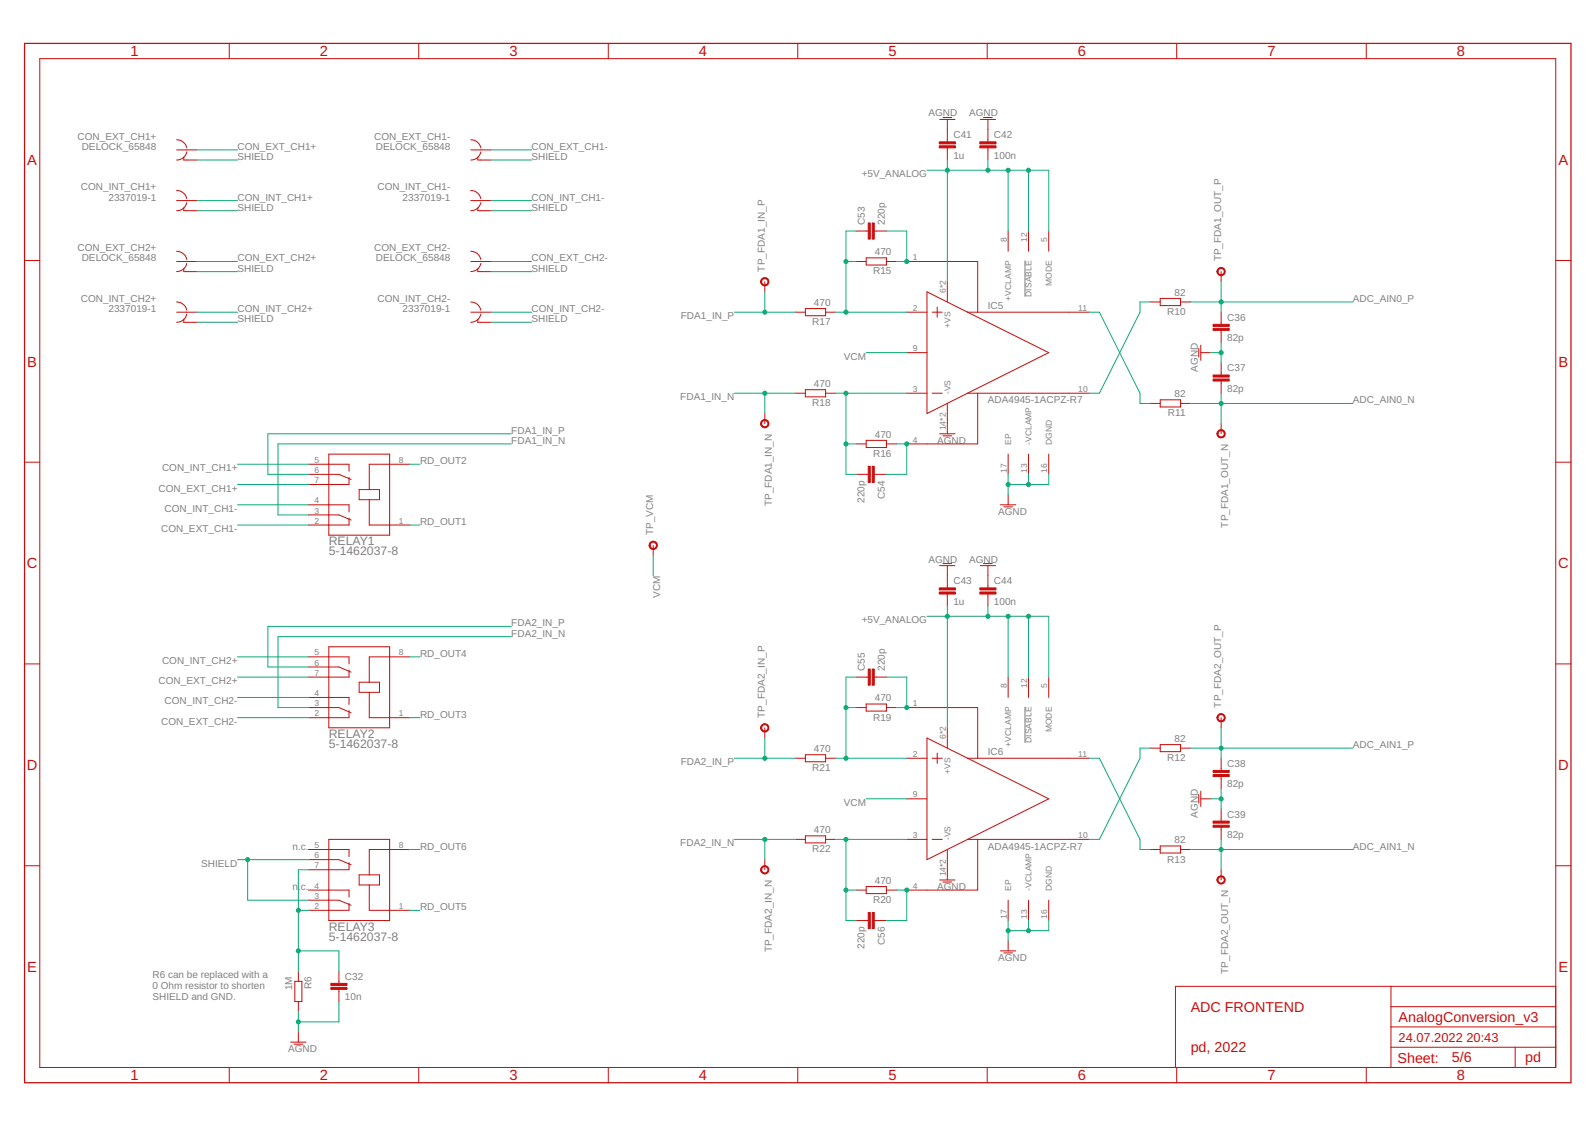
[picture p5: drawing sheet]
<svg xmlns="http://www.w3.org/2000/svg" width="297mm" height="210mm" viewBox="0 0 297 210" stroke-linecap="round" stroke-linejoin="round" font-family="sans-serif">
<path d="M190.9 48.5v6.7M190.9 131.6v6.7" fill="none" stroke="#808080" stroke-width=".19"/>
<g fill="none" stroke="#c90d0c" stroke-width=".19">
<path d="M7.4 10.9h282.3v187.9h-282.3zM42.7 8.1v2.8M78 8.1v2.8M113.3 8.1v2.8M148.6 8.1v2.8M183.9 8.1v2.8M219.1 8.1v2.8M254.4 8.1v2.8M32.9 26a1.88 1.88 0 0 1 1.9 1.5M32.9 35.5a1.94 1.94 0 0 1 1.9 1.5M32.9 27.9h3.8M32.9 37.4h3.8"/>
<path d="M34.2 29.3v.5h2.5M34.2 38.7v.5h2.5M34.8 28.3a1.87 1.87 0 0 1-1.9 1.5M34.8 37.7a1.87 1.87 0 0 1-1.9 1.5M87.7 26a1.88 1.88 0 0 1 1.9 1.5M87.7 35.5a1.94 1.94 0 0 1 1.9 1.5M87.7 27.9h3.7M87.7 37.4h3.7M89 29.3v.5h2.4M89 38.7v.5h2.4M89.6 28.3l-.2 .4a1.83 1.83 0 0 1-1.7 1.1M89.6 37.7l-.2 .4a1.83 1.83 0 0 1-1.7 1.1"/>
<path d="M175 22.2h2.8M175.6 21.9h1.6M176.4 22.2v4.2M176.4 27.5v2.3M182.6 22.2h2.8M183.2 21.9h1.6M184 22.2v4.2M184 27.5v2.3M4.6 48.5h2.8M32.9 46.8a1.93 1.93 0 0 1 1.9 1.5M32.9 56.2a1.93 1.93 0 0 1 1.9 1.6M32.9 48.7h3.8"/>
<path d="M32.9 58.1h3.8M34.2 50v.6h2.5M34.2 59.5v.5h2.5M34.8 49.1a1.91 1.91 0 0 1-1.9 1.5M34.8 58.5a1.91 1.91 0 0 1-1.9 1.5M87.7 46.8h.3a1.88 1.88 0 0 1 1.6 1.5M87.7 56.2l.3 .1a1.88 1.88 0 0 1 1.6 1.5M87.7 48.7h3.7M87.7 58.1h3.7M89 50v.6h2.4M89 59.5v.5h2.4M89.6 49.1a1.91 1.91 0 0 1-1.9 1.5"/>
<path d="M89.6 58.5a1.91 1.91 0 0 1-1.9 1.5M142.4 52.5v1.9M148.1 58.1h1.9M150 57.5h3.8v1.3h-3.8zM153.8 58.1h1.8M159.4 48.7h1.9M159.4 43h2.3M161.3 48h3.8v1.4h-3.8zM162.8 43h2.3M165.1 48.7h1.9M168.9 48.7h13.2v9.4M168.9 58.1h3.7"/>
<path d="M172.6 54.4l22.7 11.3-22.7 11.3zM173.6 58.1h1.9M174.5 57.2v1.9M176.4 52.5v3.7M180.2 58.1h22.7M187.7 43v3.8M191.5 43v3.8M195.3 43v3.8M214.2 56.2h1.9M216.1 55.6h3.8v1.3h-3.8zM219.9 56.2h1.8M227.4 50.6v1.9"/>
<path d="M227.4 58.1v2.3M289.7 48.5h2.9M142.4 77v1.9M148.1 73.2h1.9M150 72.6h3.8v1.3h-3.8zM153.8 73.2h1.8M168.9 73.2h3.7M168.9 65.7h3.7M173.6 73.2h1.9M176.4 75.1v5.7M180.2 73.2h22.7M182.1 73.2v9.5h-13.2"/>
<path d="M214.2 75.1h1.9M216.1 74.5h3.8v1.3h-3.8zM219.9 75.1h1.8M223.2 64.9v1.6M223.6 65.7h1.9M223.6 64.3v2.8M227.4 61.5v2.3M227.4 67.6v2.2M227.4 71v2.2M227.4 78.9v1.9M4.6 86.1h2.8M57.4 88.3h5.7l2.3 1"/>
<path d="M57.4 86.5h7.6v1.3M57.4 94h7.6v1.3M57.4 95.9h5.7l2.3 1M61.2 84.6h11.4v15.1h-11.4zM65 96.5v1.3h-7.6M65 88.9v1.3h-7.6M66.9 91.2h3.8v1.9h-3.8zM68.8 93.1v4.7h7.5M76.3 86.5h-7.5v4.7M159.4 82.7h1.9M159.4 88.3h2.3M161.3 82h3.8v1.4h-3.8z"/>
<path d="M162.8 88.3h2.3M165.1 82.7h1.9M175 80.8h2.8M175.6 81.2h1.6M186.3 94h2.9M186.9 94.4h1.7M187.7 84.6v3.7M187.7 92.1v1.9M191.5 84.6v3.7M195.3 84.6v3.7M289.7 86.1h2.9M121.6 101.6v1.9"/>
<path d="M175 105.3h2.8M175.6 105h1.6M176.4 105.3v4.2M176.4 110.6v2.3M182.6 105.3h2.8M183.2 105h1.6M184 105.3v4.2M184 110.6v2.3M4.6 123.7h2.8M57.4 131.8h5.7l2.3 .9M57.4 122.3h7.6v1.4M57.4 129.9h7.6v1.3"/>
<path d="M57.4 124.2h5.7l2.3 1M61.2 120.5h11.4v15.1h-11.4zM65 124.8v1.3h-7.6M65 132.4v1.3h-7.6M66.9 127.1h3.8v1.8h-3.8zM68.8 128.9v4.8h7.5M76.3 122.3h-7.5v4.8M142.4 135.6v1.9M159.4 131.8h1.9M159.4 126.1h2.3M161.3 131.1h3.8v1.3h-3.8zM162.8 126.1h2.3"/>
<path d="M165.1 131.8h1.9M168.9 131.8h13.2v9.4M176.4 135.6v3.7M187.7 126.1v3.8M191.5 126.1v3.8M195.3 126.1v3.8M214.2 139.3h1.9M216.1 138.7h3.8v1.3h-3.8zM219.9 139.3h1.8M227.4 133.7v1.9M289.7 123.7h2.9M57.4 158.2h7.6v1.3"/>
<path d="M61.2 156.3h11.4v15.1h-11.4zM76.3 158.2h-7.5v4.7M148.1 141.2h1.9M148.1 156.3h1.9M150 140.6h3.8v1.3h-3.8zM150 155.7h3.8v1.3h-3.8zM153.8 141.2h1.8M153.8 156.3h1.8M168.9 141.2h3.7M168.9 156.3h3.7M168.9 148.8h3.7M173.6 141.2h1.9"/>
<path d="M173.6 156.3h1.9M174.5 140.3v1.9M176.4 158.2v5.7M180.2 141.2l-7.6-3.7v22.6l7.6-3.8M180.2 141.2h22.7M180.2 156.3h22.7M180.2 141.2l15.1 7.6-15.1 7.5M182.1 156.3v9.5h-13.2M214.2 158.2h1.9M216.1 157.6h3.8v1.3h-3.8zM219.9 158.2h1.8M223.2 148v1.6"/>
<path d="M223.6 148.8h1.9M223.6 147.4v2.8M227.4 141.2v2.3M227.4 144.6v2.3M227.4 150.7v2.2M227.4 154.1v2.2M4.6 161.2h2.8M57.4 165.8h7.6v1.3M57.4 167.7h5.7l2.3 .9M57.4 160.1h5.7l2.3 1M65 160.7v1.3h-7.6M65 168.2v1.3h-7.6"/>
<path d="M66.9 162.9h3.8v1.9h-3.8zM68.8 164.8v4.7h7.5M142.4 160.1v1.9M159.4 165.8h1.9M159.4 171.4h2.3M161.3 165.1h3.8v1.3h-3.8zM162.8 171.4h2.3M165.1 165.8h1.9M175 163.9h2.8M175.6 164.3h1.6M186.3 177.1h2.9M186.9 177.5h1.7"/>
<path d="M187.7 167.7v3.7M187.7 175.2v1.9M191.5 167.7v3.7M195.3 167.7v3.7M227.4 162v1.9M289.7 161.2h2.9M42.7 198.8v2.9M54.1 194.1h2.9M54.8 194.5h1.6M54.9 182.8h1.3v3.7h-1.3zM55.6 180.9v1.9M55.6 186.5v1.9"/>
<path d="M55.6 192.2v1.9M63.1 180.9v2.3M63.1 184.3v2.2M78 198.8v2.9M113.3 198.8v2.9M148.6 198.8v2.9M183.9 198.8v2.9M219.1 198.8v2.9M254.4 198.8v2.9M259 195.1h30.7M259 183.7v15.1M259 191.3h30.7"/>
<path d="M259 187.5h30.7M282.2 195.1v3.7M289.7 183.7h-70.8v15.1"/>
</g>
<path d="M4.6 8.1h288v193.6h-288z" fill="none" stroke="#c90d0c" stroke-width=".23"/>
<g fill="#c90d0c" stroke="#c90d0c" stroke-width=".19">
<path d="M225.9 61.2h3v.3h-3z"/>
<path d="M225.9 60.4h3v.4h-3z"/>
<path d="M225.9 70.6h3v.4h-3z"/>
<path d="M225.9 69.8h3v.4h-3z"/>
<path d="M225.9 144.3h3v.3h-3z"/>
<path d="M225.9 143.5h3v.4h-3z"/>
<path d="M225.9 153.7h3v.4h-3z"/>
<path d="M225.9 152.9h3v.4h-3z"/>
<path d="M174.9 27.2h3v.3h-3z"/>
<path d="M174.9 26.4h3v.4h-3z"/>
<path d="M182.5 27.2h3v.3h-3z"/>
<path d="M182.5 26.4h3v.4h-3z"/>
<path d="M174.9 110.3h3v.3h-3z"/>
<path d="M174.9 109.5h3v.4h-3z"/>
<path d="M182.5 110.3h3v.3h-3z"/>
<path d="M182.5 109.5h3v.4h-3z"/>
<path d="M162.4 41.5h.4v3h-.4z"/>
<path d="M161.7 41.5h.4v3h-.4z"/>
<path d="M161.7 86.8h.4v3.1h-.4z"/>
<path d="M162.4 86.8h.4v3.1h-.4z"/>
<path d="M162.4 124.6h.4v3h-.4z"/>
<path d="M161.7 124.6h.4v3h-.4z"/>
<path d="M161.7 169.9h.4v3.1h-.4z"/>
<path d="M162.4 169.9h.4v3.1h-.4z"/>
<path d="M61.6 183.9h3v.4h-3z"/>
<path d="M61.6 183.2h3v.3h-3z"/>
</g>
<g fill="#c90d0c" stroke="#c90d0c" stroke-width=".19">
<path d="M141.8 52a.77 .77 0 0 1 1.3 .1 .77 .77 0 0 1-.5 1.1 .77 .77 0 0 1-1-.7h.2a.59 .59 0 0 1 .8-.6 .59 .59 0 0 1 .2 1 .59 .59 0 0 1-.9-.2l-.1-.2h-.2z" fill-rule="evenodd"/>
<path d="M141.8 135.1a.77 .77 0 0 1 1.3 .1 .77 .77 0 0 1-.5 1.1 .77 .77 0 0 1-1-.7h.2a.59 .59 0 0 1 .8-.6 .59 .59 0 0 1 .2 1 .59 .59 0 0 1-.9-.2l-.1-.2h-.2z" fill-rule="evenodd"/>
<path d="M141.8 78.4a.78 .78 0 0 1 1.3 .1 .78 .78 0 0 1-.5 1.2 .78 .78 0 0 1-1-.8h.2a.59 .59 0 0 1 .8-.6 .59 .59 0 0 1 .2 1 .59 .59 0 0 1-.9-.2l-.1-.2h-.2z" fill-rule="evenodd"/>
<path d="M141.8 161.5a.77 .77 0 0 1 1.3 .1 .77 .77 0 0 1-.5 1.2 .77 .77 0 0 1-1-.8h.2a.59 .59 0 0 1 .8-.6 .59 .59 0 0 1 .2 1 .59 .59 0 0 1-.9-.2l-.1-.2h-.2z" fill-rule="evenodd"/>
<path d="M226.8 50.1a.77 .77 0 0 1 1.3 .1 .77 .77 0 0 1-.5 1.1 .77 .77 0 0 1-1-.7h.2a.59 .59 0 0 1 .8-.6 .59 .59 0 0 1 .2 1 .59 .59 0 0 1-.9-.2l-.1-.2h-.2z" fill-rule="evenodd"/>
<path d="M226.8 80.3a.77 .77 0 0 1 1.3 .1 .77 .77 0 0 1-.5 1.2 .77 .77 0 0 1-1-.8h.2a.59 .59 0 0 1 .8-.6 .59 .59 0 0 1 .2 1 .59 .59 0 0 1-.9-.2l-.1-.2h-.2z" fill-rule="evenodd"/>
<path d="M226.8 133.2a.77 .77 0 0 1 1.3 .1 .77 .77 0 0 1-.5 1.1 .77 .77 0 0 1-1-.7h.2a.59 .59 0 0 1 .8-.6 .59 .59 0 0 1 .2 1 .59 .59 0 0 1-.9-.2l-.1-.2h-.2z" fill-rule="evenodd"/>
<path d="M226.8 163.4a.77 .77 0 0 1 1.3 .1 .77 .77 0 0 1-.5 1.1 .77 .77 0 0 1-1-.7h.2a.59 .59 0 0 1 .8-.6 .59 .59 0 0 1 .2 1 .59 .59 0 0 1-.9-.2l-.1-.2h-.2z" fill-rule="evenodd"/>
<path d="M121.1 101.1a.78 .78 0 0 1 1.2 0 .78 .78 0 0 1-.4 1.2 .78 .78 0 0 1-1-.7h.2a.6 .6 0 0 1 .8-.5 .6 .6 0 0 1 .1 1 .6 .6 0 0 1-.9-.3v-.2h-.2z" fill-rule="evenodd"/>
</g>
<g fill="none" stroke="#0dab76" stroke-width=".19">
<path d="M36.7 27.9h7.5M36.7 29.8h7.5M36.7 39.2h7.5M36.7 37.4h7.5M91.4 27.9h7.6M91.4 29.8h7.6M91.4 39.2h7.6M91.4 37.4h7.6M172.6 31.7h22.7v11.3M176.4 29.8v22.7M184 29.8v1.9M187.7 31.7v11.3"/>
<path d="M191.5 31.7v11.3M36.7 58.1h7.5M36.7 48.7h7.5M36.7 50.6h7.5M91.4 58.1h7.6M91.4 48.7h7.6M91.4 50.6h7.6M136.8 58.1h11.3M142.4 54.4v3.7M155.6 58.1h13.3M157.5 48.7h1.9M159.4 43h-1.9v15.1"/>
<path d="M165.1 43h3.8v5.7h-1.9M202.9 58.1h1.8l7.6 15.1v1.9h1.9M214.2 56.2h-1.9v1.9l-7.6 15.1h-1.8M221.7 56.2h30.2M227.4 52.5v5.6M36.7 60h7.5M91.4 60h7.6M136.8 73.2h11.3M142.4 73.2v3.8M155.6 73.2h13.3M157.5 73.2v15.1h1.9M161.3 65.7h7.6"/>
<path d="M221.7 75.1h30.2M225.5 65.7h1.9M227.4 63.8v3.8M227.4 73.2v5.7M44.2 90.2h13.2M44.2 97.8h13.2M44.2 86.5h13.2M44.2 94h13.2M76.3 97.8h1.9M76.3 86.5h1.9M95.2 82.7h-43.4v13.2h5.6M95.2 80.8h-45.3v7.5h7.5"/>
<path d="M157.5 82.7h1.9M167 82.7h1.9v5.6h-3.8M187.7 88.3v3.8M191.5 88.3v1.9M195.3 88.3v1.9h-7.6M95.2 118.6h-43.4v13.2h5.6M95.2 116.7h-45.3v7.5h7.5M121.6 103.5v3.7M172.6 114.8h22.7v11.3M176.4 112.9v22.7M184 112.9v1.9M187.7 114.8v11.3"/>
<path d="M191.5 114.8v11.3M44.2 126.1h13.2M44.2 122.3h13.2M44.2 133.7h13.2M44.2 129.9h13.2M76.3 122.3h1.9M76.3 133.7h1.9M142.4 137.5v3.7M157.5 131.8h1.9M159.4 126.1h-1.9v15.1M165.1 126.1h3.8v5.7h-1.9M214.2 139.3h-1.9v1.9l-7.6 15.1h-1.8"/>
<path d="M221.7 139.3h30.2M227.4 135.6v5.6M76.3 158.2h1.9M136.8 141.2h11.3M136.8 156.3h11.3M142.4 156.3v3.8M155.6 141.2h13.3M155.6 156.3h13.3M157.5 156.3v15.1h1.9M161.3 148.8h7.6M202.9 141.2h1.8l7.6 15.1v1.9h1.9M221.7 158.2h30.2"/>
<path d="M225.5 148.8h1.9M227.4 146.9v3.8M227.4 156.3v5.7M44.2 160.1h13.2M46.1 160.1v7.6h11.3M55.6 169.5h1.8M55.6 177.1h7.5v3.8M57.4 162h-1.8v18.9M76.3 169.5h1.9M157.5 165.8h1.9M167 165.8h1.9v5.6h-3.8M187.7 171.4v3.8"/>
<path d="M191.5 171.4v1.9M195.3 171.4v1.9h-7.6M55.6 188.4v3.8M63.1 186.5v3.8h-7.5"/>
</g>
<g fill="#0dab76" stroke="#0dab76" stroke-width=".19">
<circle cx="227.4" cy="56.2" r=".38"/>
<circle cx="227.4" cy="75.1" r=".38"/>
<circle cx="227.4" cy="139.3" r=".38"/>
<circle cx="227.4" cy="158.2" r=".38"/>
<circle cx="157.5" cy="58.1" r=".38"/>
<circle cx="157.5" cy="48.7" r=".38"/>
<circle cx="168.9" cy="48.7" r=".38"/>
<circle cx="157.5" cy="73.2" r=".38"/>
<circle cx="157.5" cy="82.7" r=".38"/>
<circle cx="157.5" cy="141.2" r=".38"/>
<circle cx="157.5" cy="131.8" r=".38"/>
<circle cx="168.9" cy="131.8" r=".38"/>
<circle cx="157.5" cy="156.3" r=".38"/>
<circle cx="157.5" cy="165.8" r=".38"/>
<circle cx="168.9" cy="165.8" r=".38"/>
<circle cx="168.9" cy="82.7" r=".38"/>
<circle cx="176.4" cy="31.7" r=".38"/>
<circle cx="184" cy="31.7" r=".38"/>
<circle cx="187.7" cy="31.7" r=".38"/>
<circle cx="191.5" cy="31.7" r=".38"/>
<circle cx="187.7" cy="114.8" r=".38"/>
<circle cx="176.4" cy="114.8" r=".38"/>
<circle cx="184" cy="114.8" r=".38"/>
<circle cx="191.5" cy="114.8" r=".38"/>
<circle cx="142.4" cy="156.3" r=".38"/>
<circle cx="142.4" cy="58.1" r=".38"/>
<circle cx="142.4" cy="73.2" r=".38"/>
<circle cx="142.4" cy="141.2" r=".38"/>
<circle cx="46.1" cy="160.1" r=".38"/>
<circle cx="55.6" cy="169.5" r=".38"/>
<circle cx="55.6" cy="177.1" r=".38"/>
<circle cx="55.6" cy="190.3" r=".38"/>
<circle cx="227.4" cy="65.7" r=".38"/>
<circle cx="227.4" cy="148.8" r=".38"/>
<circle cx="187.7" cy="90.2" r=".38"/>
<circle cx="191.5" cy="90.2" r=".38"/>
<circle cx="187.7" cy="173.3" r=".38"/>
<circle cx="191.5" cy="173.3" r=".38"/>
</g>
<g font-size="2.7" fill="#c90d0c">
<text x="24.3" y="10.5">1</text>
<text x="59.6" y="10.5">2</text>
<text x="94.9" y="10.5">3</text>
<text x="130.2" y="10.5">4</text>
<text x="165.4" y="10.5">5</text>
<text x="200.7" y="10.5">6</text>
<text x="236" y="10.5">7</text>
<text x="271.3" y="10.5">8</text>
<text x="5.1" y="30.7">A</text>
<text x="290.2" y="30.7">A</text>
<text x="5.1" y="68.3">B</text>
<text x="290.2" y="68.3">B</text>
<text x="5" y="105.8">C</text>
<text x="290.2" y="105.8">C</text>
<text x="5" y="143.4">D</text>
<text x="290.2" y="143.4">D</text>
<text x="5.1" y="181">E</text>
<text x="290.2" y="181">E</text>
<text x="221.7" y="188.4">ADC FRONTEND</text>
<text x="260.5" y="190.3">AnalogConversion_v3</text>
<text x="221.7" y="196">pd, 2022</text>
<text x="260.3" y="198">Sheet:</text>
<text x="270.4" y="197.9">5/6</text>
<text x="284.1" y="197.9">pd</text>
<text x="24.3" y="201.2">1</text>
<text x="59.6" y="201.2">2</text>
<text x="94.9" y="201.2">3</text>
<text x="130.2" y="201.2">4</text>
<text x="165.4" y="201.2">5</text>
<text x="200.7" y="201.2">6</text>
<text x="236" y="201.2">7</text>
<text x="271.3" y="201.2">8</text>
</g>
<g font-size="2.4" fill="#c90d0c">
<text x="260.5" y="194.1">24.07.2022</text>
<text x="273.1" y="194.1">20:43</text>
</g>
<g font-size="2.3" fill="#808080">
<text x="61.2" y="101.6">RELAY1</text>
<text x="61.2" y="103.5">5-1462037-8</text>
<text x="61.2" y="137.4">RELAY2</text>
<text x="61.2" y="139.3">5-1462037-8</text>
<text x="61.2" y="173.3">RELAY3</text>
<text x="61.2" y="175.2">5-1462037-8</text>
</g>
<g font-size="1.9" fill="#808080">
<text x="172.9" y="21.7">AGND</text>
<text x="180.5" y="21.7">AGND</text>
<text x="14.4" y="26">CON_EXT_CH1+</text>
<text x="15.2" y="27.9">DELOCK_65848</text>
<text x="44.2" y="27.9">CON_EXT_CH1+</text>
<text x="44.2" y="29.8">SHIELD</text>
<text x="69.7" y="26">CON_EXT_CH1-</text>
<text x="70" y="27.9">DELOCK_65848</text>
<text x="99" y="27.9">CON_EXT_CH1-</text>
<text x="99" y="29.8">SHIELD</text>
<text x="177.6" y="29.5">1u</text>
<text x="177.6" y="25.8">C41</text>
<text x="185.1" y="29.5">100n</text>
<text x="185.1" y="25.8">C42</text>
<text x="15.1" y="35.5">CON_INT_CH1+</text>
<text x="70.3" y="35.5">CON_INT_CH1-</text>
<text x="160.5" y="33">+5V_ANALOG</text>
<text x="20.2" y="37.4">2337019-1</text>
<text x="44.2" y="39.3">SHIELD</text>
<text x="44.2" y="37.4">CON_INT_CH1+</text>
<text x="75" y="37.4">2337019-1</text>
<text x="99" y="39.3">SHIELD</text>
<text x="99" y="37.4">CON_INT_CH1-</text>
<text x="161" y="41.9" transform="rotate(-90 161 41.9)">C53</text>
<text x="164.8" y="41.9" transform="rotate(-90 164.8 41.9)">220p</text>
<text x="14.4" y="46.8">CON_EXT_CH2+</text>
<text x="69.7" y="46.8">CON_EXT_CH2-</text>
<text x="162.9" y="47.6">470</text>
<text x="15.2" y="48.7">DELOCK_65848</text>
<text x="44.2" y="50.6">SHIELD</text>
<text x="44.2" y="48.7">CON_EXT_CH2+</text>
<text x="70" y="48.7">DELOCK_65848</text>
<text x="99" y="48.7">CON_EXT_CH2-</text>
<text x="99" y="50.6">SHIELD</text>
<text x="142.4" y="50.6" transform="rotate(-90 142.4 50.6)">TP_FDA1_IN_P</text>
<text x="162.6" y="51.1">R15</text>
<text x="227.4" y="48.7" transform="rotate(-90 227.4 48.7)">TP_FDA1_OUT_P</text>
<text x="15.1" y="56.2">CON_INT_CH2+</text>
<text x="20.2" y="58.1">2337019-1</text>
<text x="44.2" y="58.1">CON_INT_CH2+</text>
<text x="70.3" y="56.2">CON_INT_CH2-</text>
<text x="75" y="58.1">2337019-1</text>
<text x="99" y="58.1">CON_INT_CH2-</text>
<text x="126.8" y="59.4">FDA1_IN_P</text>
<text x="151.6" y="57">470</text>
<text x="184" y="57.6">IC5</text>
<text x="217.4" y="58.7">R10</text>
<text x="218.7" y="55.1">82</text>
<text x="228.5" y="59.7">C36</text>
<text x="252" y="56.2">ADC_AIN0_P</text>
<text x="44.2" y="60">SHIELD</text>
<text x="99" y="60">SHIELD</text>
<text x="151.3" y="60.6">R17</text>
<text x="228.5" y="63.5">82p</text>
<text x="157.2" y="67">VCM</text>
<text x="223.1" y="69.2" transform="rotate(-90 223.1 69.2)">AGND</text>
<text x="228.5" y="69.2">C37</text>
<text x="126.7" y="74.6">FDA1_IN_N</text>
<text x="151.3" y="75.7">R18</text>
<text x="151.6" y="72.1">470</text>
<text x="184" y="75.1">ADA4945-1ACPZ-R7</text>
<text x="217.5" y="77.6">R11</text>
<text x="218.7" y="74">82</text>
<text x="228.5" y="73">82p</text>
<text x="252" y="75.1">ADC_AIN0_N</text>
<text x="95.2" y="80.8">FDA1_IN_P</text>
<text x="95.2" y="82.7">FDA1_IN_N</text>
<text x="162.9" y="81.5">470</text>
<text x="174.5" y="82.7">AGND</text>
<text x="30.2" y="87.8">CON_INT_CH1+</text>
<text x="78.2" y="86.5">RD_OUT2</text>
<text x="162.6" y="85.1">R16</text>
<text x="29.5" y="91.6">CON_EXT_CH1+</text>
<text x="30.6" y="95.3">CON_INT_CH1-</text>
<text x="143.7" y="94.3" transform="rotate(-90 143.7 94.3)">TP_FDA1_IN_N</text>
<text x="161" y="93.6" transform="rotate(-90 161 93.6)">220p</text>
<text x="164.8" y="92.9" transform="rotate(-90 164.8 92.9)">C54</text>
<text x="185.9" y="95.9">AGND</text>
<text x="30" y="99.1">CON_EXT_CH1-</text>
<text x="78.2" y="97.8">RD_OUT1</text>
<text x="121.7" y="99.7" transform="rotate(-90 121.7 99.7)">TP_VCM</text>
<text x="228.7" y="98.3" transform="rotate(-90 228.7 98.3)">TP_FDA1_OUT_N</text>
<text x="172.9" y="104.8">AGND</text>
<text x="180.5" y="104.8">AGND</text>
<text x="123" y="111.4" transform="rotate(-90 123 111.4)">VCM</text>
<text x="177.6" y="112.6">1u</text>
<text x="177.6" y="108.8">C43</text>
<text x="185.1" y="112.6">100n</text>
<text x="185.1" y="108.8">C44</text>
<text x="95.2" y="118.6">FDA2_IN_N</text>
<text x="95.2" y="116.7">FDA2_IN_P</text>
<text x="160.5" y="116.1">+5V_ANALOG</text>
<text x="30.2" y="123.7">CON_INT_CH2+</text>
<text x="78.2" y="122.3">RD_OUT4</text>
<text x="161" y="125" transform="rotate(-90 161 125)">C55</text>
<text x="164.8" y="125" transform="rotate(-90 164.8 125)">220p</text>
<text x="29.5" y="127.4">CON_EXT_CH2+</text>
<text x="30.6" y="131.2">CON_INT_CH2-</text>
<text x="162.9" y="130.6">470</text>
<text x="227.4" y="131.8" transform="rotate(-90 227.4 131.8)">TP_FDA2_OUT_P</text>
<text x="30" y="135">CON_EXT_CH2-</text>
<text x="78.2" y="133.7">RD_OUT3</text>
<text x="142.4" y="133.7" transform="rotate(-90 142.4 133.7)">TP_FDA2_IN_P</text>
<text x="162.6" y="134.2">R19</text>
<text x="126.8" y="142.5">FDA2_IN_P</text>
<text x="151.3" y="143.7">R21</text>
<text x="151.6" y="140.1">470</text>
<text x="184" y="140.7">IC6</text>
<text x="217.4" y="141.8">R12</text>
<text x="218.7" y="138.2">82</text>
<text x="228.5" y="142.8">C38</text>
<text x="252" y="139.3">ADC_AIN1_P</text>
<text x="228.5" y="146.6">82p</text>
<text x="151.6" y="155.2">470</text>
<text x="157.2" y="150.1">VCM</text>
<text x="223.1" y="152.3" transform="rotate(-90 223.1 152.3)">AGND</text>
<text x="228.5" y="152.3">C39</text>
<text x="37.5" y="161.4">SHIELD</text>
<text x="54.5" y="158.2">n.c.</text>
<text x="78.2" y="158.2">RD_OUT6</text>
<text x="126.7" y="157.6">FDA2_IN_N</text>
<text x="151.3" y="158.8">R22</text>
<text x="184" y="158.2">ADA4945-1ACPZ-R7</text>
<text x="217.4" y="160.6">R13</text>
<text x="218.7" y="157.1">82</text>
<text x="228.5" y="156">82p</text>
<text x="252" y="158.2">ADC_AIN1_N</text>
<text x="54.5" y="165.8">n.</text>
<text x="56" y="165.8">c.</text>
<text x="162.9" y="164.6">470</text>
<text x="174.5" y="165.8">AGND</text>
<text x="78.2" y="169.6">RD_OUT5</text>
<text x="162.6" y="168.2">R20</text>
<text x="143.7" y="177.4" transform="rotate(-90 143.7 177.4)">TP_FDA2_IN_N</text>
<text x="161" y="176.7" transform="rotate(-90 161 176.7)">220p</text>
<text x="164.8" y="176" transform="rotate(-90 164.8 176)">C56</text>
<text x="185.9" y="179">AGND</text>
<text x="28.4" y="182.2">R6 can be replaced with a</text>
<text x="28.4" y="184.2">0 Ohm resistor to shorten</text>
<text x="54.4" y="184.4" transform="rotate(-90 54.4 184.4)">1M</text>
<text x="58" y="184.2" transform="rotate(-90 58 184.2)">R6</text>
<text x="64.2" y="182.5">C32</text>
<text x="228.7" y="181.4" transform="rotate(-90 228.7 181.4)">TP_FDA2_OUT_N</text>
<text x="28.4" y="186.2">SHIELD and GND.</text>
<text x="64.2" y="186.3">10n</text>
<text x="53.7" y="196">AGND</text>
</g>
<g font-size="1.6" fill="#808080">
<text x="187.5" y="45.1" transform="rotate(-90 187.5 45.1)">8</text>
<text x="191.3" y="45.1" transform="rotate(-90 191.3 45.1)">12</text>
<text x="195" y="45.1" transform="rotate(-90 195 45.1)">5</text>
<text x="170" y="48.4">1</text>
<text x="195.9" y="53.3" transform="rotate(-90 195.9 53.3)">MODE</text>
<text x="170" y="57.9">2</text>
<text x="176.2" y="54.5" transform="rotate(-90 176.2 54.5)">6*2</text>
<text x="188.3" y="56" transform="rotate(-90 188.3 56)">+VCLAMP</text>
<text x="192.1" y="55.3" transform="rotate(-90 192.1 55.3)">DISABLE</text>
<text x="200.8" y="57.9">11</text>
<text x="170" y="65.4">9</text>
<text x="177" y="61" transform="rotate(-90 177 61)">+VS</text>
<text x="170" y="73">3</text>
<text x="177" y="73.4" transform="rotate(-90 177 73.4)">-VS</text>
<text x="200.8" y="73">10</text>
<text x="170" y="82.4">4</text>
<text x="176.2" y="80.2" transform="rotate(-90 176.2 80.2)">14*2</text>
<text x="188.3" y="82.8" transform="rotate(-90 188.3 82.8)">EP</text>
<text x="192.1" y="82.8" transform="rotate(-90 192.1 82.8)">-VCLAMP</text>
<text x="195.9" y="82.8" transform="rotate(-90 195.9 82.8)">DGND</text>
<text x="58.6" y="86.2">5</text>
<text x="58.6" y="88.1">6</text>
<text x="58.6" y="90">7</text>
<text x="74.3" y="86.2">8</text>
<text x="187.5" y="88.1" transform="rotate(-90 187.5 88.1)">17</text>
<text x="191.3" y="88.1" transform="rotate(-90 191.3 88.1)">13</text>
<text x="195" y="88.1" transform="rotate(-90 195 88.1)">16</text>
<text x="58.6" y="95.6">3</text>
<text x="58.6" y="93.8">4</text>
<text x="58.6" y="97.5">2</text>
<text x="74.3" y="97.5">1</text>
<text x="58.6" y="122.1">5</text>
<text x="58.6" y="124">6</text>
<text x="58.6" y="125.9">7</text>
<text x="74.3" y="122.1">8</text>
<text x="58.6" y="131.5">3</text>
<text x="58.6" y="129.6">4</text>
<text x="170" y="131.5">1</text>
<text x="187.5" y="128.2" transform="rotate(-90 187.5 128.2)">8</text>
<text x="191.3" y="128.2" transform="rotate(-90 191.3 128.2)">12</text>
<text x="195" y="128.2" transform="rotate(-90 195 128.2)">5</text>
<text x="58.6" y="133.4">2</text>
<text x="74.3" y="133.4">1</text>
<text x="176.2" y="137.6" transform="rotate(-90 176.2 137.6)">6*2</text>
<text x="195.9" y="136.4" transform="rotate(-90 195.9 136.4)">MODE</text>
<text x="170" y="141">2</text>
<text x="188.3" y="139.1" transform="rotate(-90 188.3 139.1)">+VCLAMP</text>
<text x="192.1" y="138.3" transform="rotate(-90 192.1 138.3)">DISABLE</text>
<text x="200.8" y="141">11</text>
<text x="170" y="148.5">9</text>
<text x="177" y="144.1" transform="rotate(-90 177 144.1)">+VS</text>
<text x="58.6" y="158">5</text>
<text x="58.6" y="159.8">6</text>
<text x="58.6" y="161.7">7</text>
<text x="74.3" y="158">8</text>
<text x="170" y="156.1">3</text>
<text x="177" y="156.5" transform="rotate(-90 177 156.5)">-VS</text>
<text x="200.8" y="156.1">10</text>
<text x="58.6" y="167.4">3</text>
<text x="58.6" y="165.5">4</text>
<text x="170" y="165.5">4</text>
<text x="176.2" y="163.2" transform="rotate(-90 176.2 163.2)">14*2</text>
<text x="188.3" y="165.9" transform="rotate(-90 188.3 165.9)">EP</text>
<text x="192.1" y="165.9" transform="rotate(-90 192.1 165.9)">-VCLAMP</text>
<text x="195.9" y="165.9" transform="rotate(-90 195.9 165.9)">DGND</text>
<text x="58.6" y="169.3">2</text>
<text x="74.3" y="169.3">1</text>
<text x="187.5" y="171.2" transform="rotate(-90 187.5 171.2)">17</text>
<text x="191.3" y="171.2" transform="rotate(-90 191.3 171.2)">13</text>
<text x="195" y="171.2" transform="rotate(-90 195 171.2)">16</text>
</g>
</svg>
